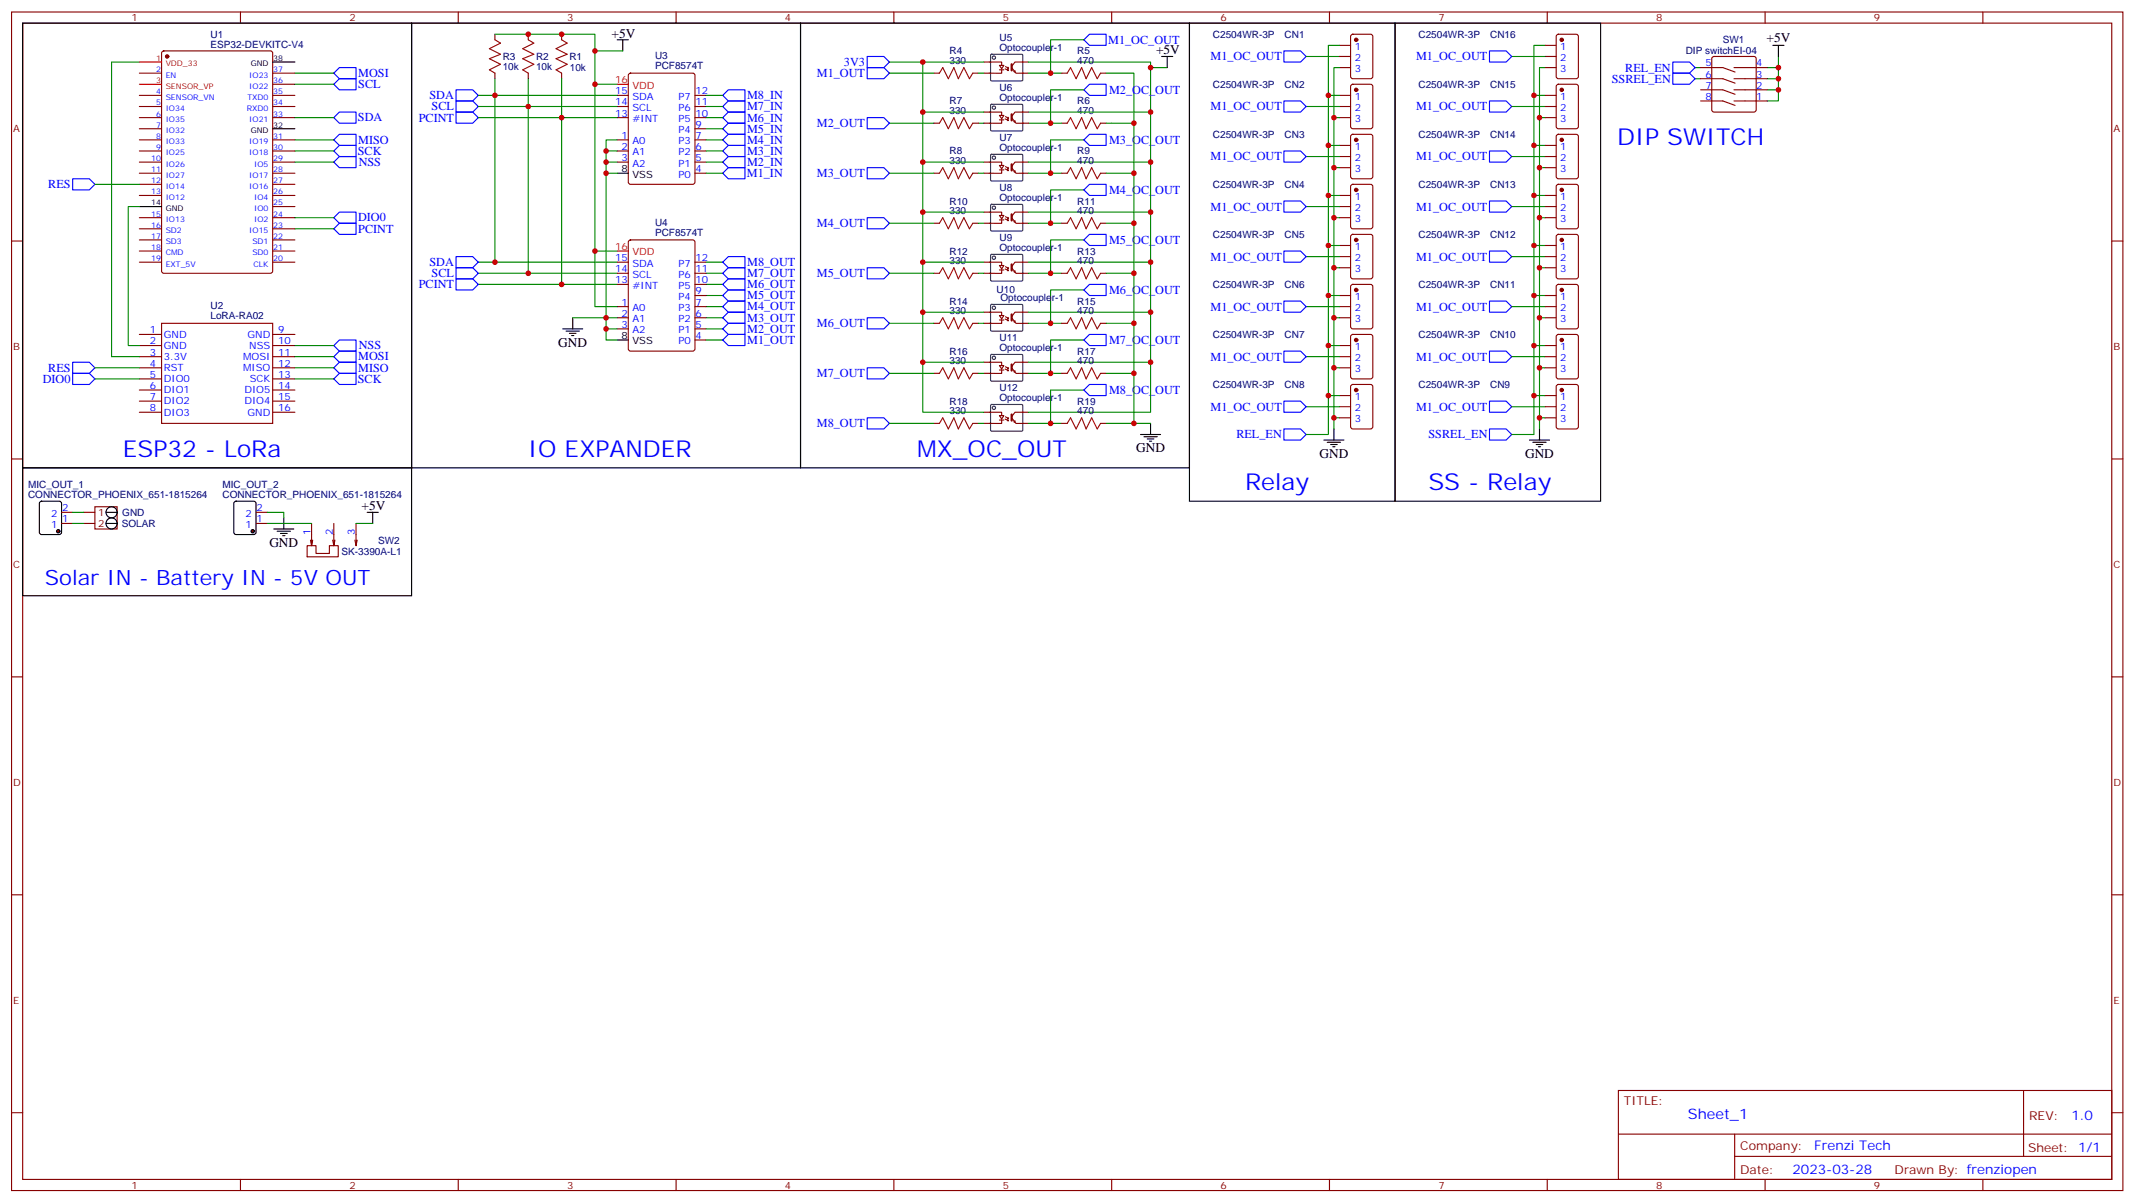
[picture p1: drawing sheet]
<svg xmlns="http://www.w3.org/2000/svg" width="677mm" height="381mm" viewBox="0 0 677 381" stroke-linecap="round" stroke-linejoin="round" font-family="sans-serif">
<g fill="none" stroke="#870000" stroke-width=".35">
<path d="M3.7 3.8h670.2v374h-670.2zM7.2 7.3h663.2v366.9h-663.2zM51.5 16.4l.5-.2h33.9l.6 .4 .1 69.4-.5 .7h-34.1l-.7-.4v-69.4zM76.3 3.8v3.5M145.5 3.8v3.5M157.1 10.9v1.7M167.7 10.9v1.7M178.3 10.9v1.7M214.6 3.8v3.5M283.8 3.8v3.5M352.9 3.8v3.5M422.1 3.8v3.5"/>
<path d="M425.2 14.4h3.6M425.2 17.9h3.6M429 11.1l.5-.2h5.6l.7 .4v13l-.4 .6-5.9 .1-.7-.5v-12.9zM490.5 14.4h3.5M490.5 17.9h3.5M491.2 3.8v3.5M494.3 11.1l.4-.2h5.7l.6 .4 .1 13-.5 .6-5.9 .1-.6-.5-.1-12.9zM543.7 18.1l.4-.2h12.7l.5 .2 .2 .5v16.3l-.2 .5-.5 .2h-12.7l-.5-.3-.2-.4v-16.3zM560.4 3.8v3.5M629.5 3.8v3.5M44.2 23.2h7.1M44.2 30.3h7.1"/>
<path d="M44.2 33.8h7.1M44.2 37.3h7.1M86.6 23.2h7M86.6 30.3h7M86.6 33.8h7M86.6 37.3h7M86.6 26.7h7M157.1 23.2v1.8M167.7 23.2v1.8M178.3 23.2v1.8M195.9 30.3h3.6M195.9 33.8h3.6"/>
<path d="M195.9 37.3h3.6M199.7 23.4l.5-.2h19.7l.7 .4v34.2l-.4 .6-20 .1-.7-.5v-34.1zM220.6 30.3h3.6M220.6 33.8h3.6M220.6 37.3h3.6M296.5 23.2h1.7M296.5 39.1h1.7M308.8 23.2h1.8M308.8 39.1h1.8M337 23.2h1.8M337 39.1h1.8M349.4 23.2h1.8"/>
<path d="M349.4 39.1h1.8M425.2 30.3h3.6M425.2 33.8h3.6M425.2 37.3h3.6M425.2 21.4h3.6M429 26.9l.5-.2h5.6l.7 .5v12.9l-.4 .7-5.9 .1-.7-.5v-13zM490.5 30.3h3.5M490.5 33.8h3.5M490.5 37.3h3.5M490.5 21.4h3.5M494.3 26.9l.4-.2h5.7l.6 .5 .1 12.9-.5 .7-5.9 .1-.6-.5-.1-13zM539.9 21.4h7l3.9 1.5"/>
<path d="M539.9 25h7l3.9 1.4M539.9 28.5h7l3.9 1.4M539.9 32h7l3.9 1.4M550.5 21.4h10.6M550.5 25h10.6M550.5 28.5h10.6M550.5 32h10.6M44.2 40.9h7.1M44.2 44.4h7.1M44.2 47.9h7.1M44.2 51.4h7.1M44.2 55h7.1"/>
<path d="M44.2 58.5h7.1M86.6 44.4h7M86.6 47.9h7M86.6 51.4h7M86.6 55h7M86.6 58.5h7M195.9 44.4h3.6M195.9 47.9h3.6M195.9 51.4h3.6M220.6 40.9h3.6M220.6 44.4h3.6M220.6 47.9h3.6"/>
<path d="M220.6 51.4h3.6M220.6 55h3.6M296.5 55h1.7M308.8 55h1.8M337 55h1.8M349.4 55h1.8M425.2 46.1h3.6M425.2 49.7h3.6M425.2 53.2h3.6M429 42.8l.5-.2h5.6l.7 .4v13l-.4 .7h-5.9l-.7-.4v-13zM429 58.7l.5-.2h5.6l.7 .4v13l-.4 .6-5.9 .1-.7-.5v-12.9zM490.5 46.1h3.5"/>
<path d="M490.5 49.7h3.5M490.5 53.2h3.5M494.3 58.7l.4-.2h5.7l.6 .4 .1 13-.5 .6-5.9 .1-.6-.5-.1-12.9zM494.3 42.8l.4-.2h5.7l.6 .4 .1 13-.5 .7h-5.9l-.6-.4-.1-13zM3.7 76.5h3.5M44.2 62h7.1M44.2 69.1h7.1M44.2 72.6h7.1M44.2 76.1h7.1M44.2 79.7h7.1M86.6 62h7M86.6 69.1h7"/>
<path d="M86.6 72.6h7M86.6 76.1h7M86.6 79.7h7M86.6 65.5h7M199.7 76.3l.5-.2h19.7l.7 .5v34.1l-.4 .7h-20l-.7-.5v-34.1zM296.5 70.8h1.7M308.8 70.8h1.8M337 70.8h1.8M349.4 70.8h1.8M425.2 62h3.6M425.2 69.1h3.6M425.2 65.5h3.6"/>
<path d="M425.2 77.9h3.6M429 74.6l.5-.2h5.6l.7 .4v13l-.4 .6-5.9 .1-.7-.5v-12.9zM490.5 62h3.5M490.5 69.1h3.5M490.5 65.5h3.5M490.5 77.9h3.5M494.3 74.6l.4-.2h5.7l.6 .4 .1 13-.5 .6-5.9 .1-.6-.5-.1-12.9zM670.4 76.5h3.5M44.2 83.2h7.1M86.6 83.2h7M195.9 83.2h3.6M195.9 97.3h3.6"/>
<path d="M195.9 90.2h3.6M195.9 86.7h3.6M220.6 83.2h3.6M220.6 97.3h3.6M220.6 93.8h3.6M220.6 90.2h3.6M220.6 86.7h3.6M296.5 86.7h1.7M308.8 86.7h1.8M337 86.7h1.8M349.4 86.7h1.8M425.2 97.3h3.6"/>
<path d="M425.2 93.8h3.6M425.2 81.4h3.6M425.2 84.9h3.6M429 90.4l.5-.2h5.6l.7 .5v12.9l-.4 .7-5.9 .1-.7-.5v-13zM490.5 97.3h3.5M490.5 93.8h3.5M490.5 81.4h3.5M490.5 84.9h3.5M494.3 90.4l.4-.2h5.7l.6 .5 .1 12.9-.5 .7-5.9 .1-.6-.5-.1-13zM44.2 106.1h7.1M44.2 109.6h7.1M44.2 113.2h7.1"/>
<path d="M44.2 116.7h7.1M51.3 102.6h35.3v31.7h-35.3zM86.6 106.1h7M86.6 109.6h7M86.6 113.2h7M86.6 116.7h7M195.9 100.8h3.6M195.9 104.4h3.6M220.6 100.8h3.6M220.6 104.4h3.6M220.6 107.9h3.6M296.5 102.6h1.7"/>
<path d="M296.5 118.5h1.7M308.8 102.6h1.8M308.8 118.5h1.8M337 102.6h1.8M337 118.5h1.8M349.4 102.6h1.8M349.4 118.5h1.8M425.2 109.6h3.6M425.2 113.2h3.6M425.2 116.7h3.6M425.2 100.8h3.6M429 106.3l.5-.2h5.6l.7 .4v13l-.4 .7h-5.9l-.7-.4v-13z"/>
<path d="M490.5 109.6h3.5M490.5 113.2h3.5M490.5 116.7h3.5M490.5 100.8h3.5M494.3 106.3l.4-.2h5.7l.6 .4 .1 13-.5 .7h-5.9l-.6-.4-.1-13zM44.2 120.2h7.1M44.2 123.8h7.1M44.2 127.3h7.1M44.2 130.8h7.1M86.6 120.2h7M86.6 123.8h7M86.6 127.3h7"/>
<path d="M86.6 130.8h7M296.5 134.3h1.7M308.8 134.3h1.8M337 134.3h1.8M349.4 134.3h1.8M425.2 125.5h3.6M425.2 129h3.6M425.2 132.6h3.6M429 122.2l.5-.2h5.6l.7 .4v13l-.4 .6-5.9 .1-.7-.5v-12.9zM490.5 125.5h3.5M490.5 129h3.5M490.5 132.6h3.5"/>
<path d="M494.3 122.2l.4-.2h5.7l.6 .4 .1 13-.5 .6-5.9 .1-.6-.5-.1-12.9zM3.7 145.6h3.5M670.4 145.6h3.5M3.7 214.8h3.5M670.4 214.8h3.5M3.7 283.9h3.5M670.4 283.9h3.5M3.7 353.1h3.5M513.8 346h156.6v28.2h-156.6zM513.8 359.9h156.5M550.7 359.9v14.1M642.4 346v20.9"/>
<path d="M670.4 353.1h3.5M76.3 374.2v3.6M145.5 374.2v3.6M214.6 374.2v3.6M283.8 374.2v3.6M352.9 374.2v3.6M422.1 374.2v3.6M491.2 374.2v3.6M550.7 366.9h119.6M560.4 374.2v3.6M629.5 374.2v3.6"/>
</g>
<g fill="#870000" stroke="#870000" stroke-width=".35">
<circle cx="53.1" cy="17.9" r=".53"/>
<circle cx="430.5" cy="12.6" r=".53"/>
<circle cx="430.5" cy="28.5" r=".53"/>
<circle cx="430.5" cy="44.4" r=".53"/>
<circle cx="430.5" cy="60.3" r=".53"/>
<circle cx="430.5" cy="76.1" r=".53"/>
<circle cx="430.5" cy="92" r=".53"/>
<circle cx="430.5" cy="107.9" r=".53"/>
<circle cx="430.5" cy="123.8" r=".53"/>
<circle cx="495.8" cy="123.8" r=".53"/>
<circle cx="495.8" cy="107.9" r=".53"/>
<circle cx="495.8" cy="92" r=".53"/>
<circle cx="495.8" cy="76.1" r=".53"/>
<circle cx="495.8" cy="60.3" r=".53"/>
<circle cx="495.8" cy="44.4" r=".53"/>
<circle cx="495.8" cy="28.5" r=".53"/>
<circle cx="495.8" cy="12.6" r=".53"/>
</g>
<path d="M44.2 19.7h7.1M44.2 26.7h7.1M195.9 26.7h3.6M195.9 79.7h3.6" fill="none" stroke="#f00" stroke-width=".35"/>
<g fill="none" stroke="#000" stroke-width=".35">
<path d="M7.2 7.3h123.5v141.1h-123.5zM86.6 19.7h7M130.7 7.3h123.4v141.1h-123.4zM195.9 12.6h3.6M197.7 12.6v3.6M254.1 7.3h123.5v141.1h-123.5zM368.8 17.9h3.5M370.6 17.9v3.5M377.6 7.3h65.3v151.7h-65.3zM442.9 7.3h65.2v151.7h-65.2zM562.8 14.4h3.5M564.6 14.4v3.5"/>
<path d="M86.6 40.9h7M195.9 55h3.6M44.2 65.5h7.1M178.6 104.4h6.4M179.7 105.1h4.2M180.8 105.8h2.1M181.5 106.5h.7M181.8 100.8v3.6M195.9 107.9h3.6M362.1 137.9h6.3M363.1 138.6h4.3M364.2 139.3h2.1"/>
<path d="M364.9 140h.7M365.3 134.3v3.6M420.3 139.6h6.3M423.5 136.1v3.5M485.6 139.6h6.3M488.7 136.1v3.5M12.7 159.2l.5-.2h5.6l.7 .5v9.4l-.4 .7h-5.9l-.7-.4v-9.5zM421.4 140.3h4.2M422.4 141h2.1M423.1 141.7h.7M486.6 140.3h4.3M487.7 141h2.1"/>
<path d="M488.4 141.7h.7"/>
</g>
<g fill="none" stroke="#008700" stroke-width=".35">
<path d="M44.2 19.7h-8.8v93.5h8.8M157.1 10.9h31.8v15.8h7M188.9 16.2h8.8M282.4 19.7h29.9M292.9 19.7v15.9h19.4M326.5 19.7h38.8v1.7h5.3M344.1 12.6h-10.6v10.6M414.7 17.9h10.5M425.2 14.4h-3.5v15.9M479.9 17.9h10.6M490.5 14.4h-3.5v15.9M564.6 17.9v3.5"/>
<path d="M93.6 23.2h12.4M93.6 37.3h12.4M93.6 26.7h12.4M151.8 37.3h44.1M151.8 33.8h44.1M151.8 30.3h44.1M157.1 25v58.2M167.7 25v61.7M178.3 25v65.2M188.9 26.7v53h7M224.2 37.3h5.2M224.2 33.8h5.2"/>
<path d="M224.2 30.3h5.2M282.4 23.2h14.1M282.4 39.1h14.1M292.9 35.6v15.8h19.4M310.6 23.2h1.7M310.6 39.1h1.7M326.5 23.2h10.5M326.5 39.1h10.5M344.1 28.5h-10.6v10.6M351.2 23.2h8.8v15.9h-8.8M360 39.1v15.9h-8.8M365.3 21.4v14.2h-38.8"/>
<path d="M365.3 35.6v15.8h-38.8M414.7 33.8h10.5M423.5 37.3v15.9h1.7M425.2 21.4h-1.7v15.9h1.7M425.2 30.3h-3.5v15.8M479.9 33.8h10.6M488.7 37.3v15.9h1.8M490.5 30.3h-3.5v15.8M490.5 21.4h-1.8v15.9h1.8M538.1 25h1.8M538.1 21.4h1.8M561.1 21.4h3.5v3.6"/>
<path d="M561.1 25h3.5v3.5M561.1 28.5h3.5v3.5h-3.5M30.1 58.5h14.1M93.6 51.4h12.4M93.6 47.9h12.4M93.6 44.4h12.4M192.4 51.4v3.6h3.5M192.4 47.9h3.5M192.4 55v45.8h-10.6M195.9 44.4h-3.5v7h3.5M224.2 51.4h5.2M224.2 47.9h5.2"/>
<path d="M224.2 44.4h5.2M224.2 55h5.2M224.2 40.9h5.2M282.4 55h14.1M292.9 51.4v15.9h19.4M310.6 55h1.7M326.5 55h10.5M344.1 44.4h-10.6v10.6M360 55v15.8h-8.8M365.3 51.4v15.9h-38.8M414.7 49.7h10.5M423.5 53.2v15.9h1.7"/>
<path d="M425.2 46.1h-3.5v15.9M479.9 49.7h10.6M488.7 53.2v15.9h1.8M490.5 46.1h-3.5v15.9M44.2 65.5h-3.5v44.1h3.5M93.6 69.1h12.4M93.6 72.6h12.4M188.9 79.7v17.6h7M282.4 70.8h14.1M292.9 67.3v15.9h19.4M310.6 70.8h1.7M326.5 70.8h10.5"/>
<path d="M344.1 60.3h-10.6v10.5M344.1 76.1h-10.6v10.6M360 70.8v15.9h-8.8M365.3 67.3v15.9h-38.8M414.7 65.5h10.5M423.5 69.1v15.8h1.7M425.2 77.9h-3.5v15.9M425.2 62h-3.5v15.9M479.9 65.5h10.6M488.7 69.1v15.8h1.8M490.5 62h-3.5v15.9M490.5 77.9h-3.5v15.9"/>
<path d="M151.8 90.2h44.1M151.8 86.7h44.1M151.8 83.2h44.1M224.2 90.2h5.2M224.2 86.7h5.2M224.2 83.2h5.2M224.2 93.8h5.2M224.2 97.3h5.2M282.4 86.7h14.1M292.9 83.2v15.9h19.4M292.9 99.1v15.8h19.4M310.6 86.7h1.7"/>
<path d="M326.5 86.7h10.5M344.1 92h-10.6v10.6M360 86.7v15.9h-8.8M365.3 83.2v15.9h-38.8M365.3 99.1v15.8h-38.8M414.7 97.3h10.5M414.7 81.4h10.5M423.5 84.9v15.9h1.7M425.2 93.8h-3.5v15.8M479.9 97.3h10.6M479.9 81.4h10.6M488.7 84.9v15.9h1.8"/>
<path d="M490.5 93.8h-3.5v15.8M30.1 116.7h14.1M93.6 116.7h12.4M93.6 109.6h12.4M93.6 113.2h12.4M192.4 104.4h3.5M195.9 100.8h-3.5v7.1h3.5M224.2 100.8h5.2M224.2 104.4h5.2M224.2 107.9h5.2M282.4 102.6h14.1M282.4 118.5h14.1"/>
<path d="M292.9 114.9v15.9h19.4M310.6 102.6h1.7M310.6 118.5h1.7M326.5 118.5h10.5M326.5 102.6h10.5M344.1 107.9h-10.6v10.6M360 102.6v15.9h-8.8M360 118.5v15.8h-8.8M365.3 114.9v15.9h-38.8M414.7 113.2h10.5M423.5 100.8v15.9h1.7M423.5 116.7v15.9"/>
<path d="M425.2 109.6h-3.5v15.9h3.5M479.9 113.2h10.6M488.7 100.8v15.9h1.8M488.7 116.7v15.9M490.5 109.6h-3.5v15.9h3.5M30.1 120.2h14.1M93.6 120.2h12.4M282.4 134.3h14.1M310.6 134.3h1.7M326.5 134.3h10.5M344.1 123.8h-10.6v10.5M360 134.3h5.3"/>
<path d="M414.7 129h10.5M421.7 125.5v12.4h-7M425.2 132.6h-1.7v3.5M479.9 129h10.6M487 125.5v12.4h-7.1M490.5 132.6h-1.8v3.5"/>
</g>
<g fill="none" stroke="#00f" stroke-width=".35">
<path d="M275.3 17.9h5.3l1.8 1.8-1.8 1.7h-5.3zM344.1 12.6l1.8-1.7h5.3v3.5h-5.3zM407.6 16.2h5.3l1.8 1.7-1.8 1.8h-5.3zM472.9 16.2h5.3l1.7 1.7-1.7 1.8h-5.3zM531.1 19.7h5.3l1.7 1.7-1.7 1.8h-5.3zM106 26.7l1.7-1.7h5.3v3.5h-5.3zM106 37.3l1.7-1.7h5.3v3.5h-5.3zM107.7 21.4h5.3v3.6h-5.3l-1.7-1.8zM144.8 28.5h5.3l1.7 1.8-1.7 1.7h-5.3zM144.8 32h5.3l1.7 1.8-1.7 1.8h-5.3zM144.8 35.6h5.3l1.7 1.7-1.7 1.8h-5.3zM229.4 37.3l1.8-1.7h5.3v3.5h-5.3z"/>
<path d="M229.4 33.8l1.8-1.8h5.3v3.6h-5.3zM229.4 30.3l1.8-1.8h5.3v3.5h-5.3zM231.2 39.1h5.3v3.5h-5.3l-1.8-1.7zM275.3 21.4h5.3l1.8 1.8-1.8 1.8h-5.3zM275.3 37.3h5.3l1.8 1.8-1.8 1.8h-5.3zM345.9 26.7h5.3v3.6h-5.3l-1.8-1.8zM407.6 32h5.3l1.8 1.8-1.8 1.8h-5.3zM472.9 32h5.3l1.7 1.8-1.7 1.8h-5.3zM531.1 23.2h5.3l1.7 1.8-1.7 1.7h-5.3zM23.1 56.7h5.3l1.7 1.8-1.7 1.8h-5.3zM107.7 49.7h5.3v3.5h-5.3l-1.7-1.8zM107.7 46.1h5.3v3.6h-5.3l-1.7-1.8z"/>
<path d="M107.7 42.6h5.3v3.5h-5.3l-1.7-1.7zM229.4 51.4l1.8-1.7h5.3v3.5h-5.3zM229.4 44.4l1.8-1.8h5.3v3.5h-5.3zM231.2 53.2h5.3v3.5h-5.3l-1.8-1.7zM231.2 46.1h5.3v3.6h-5.3l-1.8-1.8zM275.3 53.2h5.3l1.8 1.8-1.8 1.7h-5.3zM345.9 42.6h5.3v3.5h-5.3l-1.8-1.7zM345.9 58.5h5.3v3.5h-5.3l-1.8-1.7zM407.6 47.9h5.3l1.8 1.8-1.8 1.7h-5.3zM472.9 47.9h5.3l1.7 1.8-1.7 1.7h-5.3zM106 69.1l1.7-1.8h5.3v3.5h-5.3zM106 72.6l1.7-1.8h5.3v3.6h-5.3z"/>
<path d="M275.3 69.1h5.3l1.8 1.7-1.8 1.8h-5.3zM345.9 74.4h5.3v3.5h-5.3l-1.8-1.8zM407.6 63.8h5.3l1.8 1.7-1.8 1.8h-5.3zM407.6 79.7h5.3l1.8 1.7-1.8 1.8h-5.3zM472.9 79.7h5.3l1.7 1.7-1.7 1.8h-5.3zM472.9 63.8h5.3l1.7 1.7-1.7 1.8h-5.3zM144.8 88.5h5.3l1.7 1.7-1.7 1.8h-5.3zM144.8 84.9h5.3l1.7 1.8-1.7 1.8h-5.3zM144.8 81.4h5.3l1.7 1.8-1.7 1.7h-5.3zM229.4 83.2l1.8-1.8h5.3v3.5h-5.3zM229.4 90.2l1.8-1.7h5.3v3.5h-5.3zM229.4 93.8l1.8-1.8h5.3v3.5h-5.3z"/>
<path d="M229.4 97.3l1.8-1.8h5.3v3.6h-5.3zM231.2 84.9h5.3v3.6h-5.3l-1.8-1.8zM275.3 84.9h5.3l1.8 1.8-1.8 1.8h-5.3zM345.9 90.2h5.3v3.6h-5.3l-1.8-1.8zM407.6 95.5h5.3l1.8 1.8-1.8 1.8h-5.3zM472.9 95.5h5.3l1.7 1.8-1.7 1.8h-5.3zM23.1 118.5h5.3l1.7 1.7-1.7 1.8h-5.3zM23.1 114.9h5.3l1.7 1.8-1.7 1.8h-5.3zM106 109.6l1.7-1.7h5.3v3.5h-5.3zM106 113.2l1.7-1.8h5.3v3.5h-5.3zM106 116.7l1.7-1.8h5.3v3.6h-5.3zM229.4 100.8l1.8-1.7h5.3v3.5h-5.3z"/>
<path d="M229.4 104.4l1.8-1.8h5.3v3.5h-5.3zM229.4 107.9l1.8-1.8h5.3v3.5h-5.3zM275.3 100.8h5.3l1.8 1.8-1.8 1.8h-5.3zM275.3 116.7h5.3l1.8 1.8-1.8 1.7h-5.3zM345.9 106.1h5.3v3.5h-5.3l-1.8-1.7zM407.6 111.4h5.3l1.8 1.8-1.8 1.7h-5.3zM472.9 111.4h5.3l1.7 1.8-1.7 1.7h-5.3zM106 120.2l1.7-1.7h5.3v3.5h-5.3zM275.3 132.6h5.3l1.8 1.7-1.8 1.8h-5.3zM345.9 122h5.3v3.5h-5.3l-1.8-1.7zM407.6 136.1h5.3l1.8 1.8-1.8 1.7h-5.3zM407.6 127.3h5.3l1.8 1.7-1.8 1.8h-5.3z"/>
<path d="M472.9 136.1h5.3l1.7 1.8-1.7 1.7h-5.3zM472.9 127.3h5.3l1.7 1.7-1.7 1.8h-5.3z"/>
</g>
<g fill="none" stroke="#a10000" stroke-width=".35">
<path d="M157.1 12.6l1.8 1.1-3.5 1.8 3.5 1.7-3.5 1.4 3.5 1.8-3.5 1.8 1.7 1M167.7 12.6l1.8 1.1-3.6 1.8 3.6 1.7-3.6 1.4 3.6 1.8-3.6 1.8 1.8 1M178.3 12.6l1.8 1.1-3.6 1.8 3.6 1.7-3.6 1.4 3.6 1.8-3.6 1.8 1.8 1M298.2 23.2l1.1-1.8 1.8 3.6 1.7-3.6 1.4 3.6 1.8-3.6 1.8 3.6 1-1.8M298.2 39.1l1.1-1.8 1.8 3.6 1.7-3.6 1.4 3.6 1.8-3.6 1.8 3.6 1-1.8M338.8 23.2l1.1-1.8 1.7 3.6 1.8-3.6 1.4 3.6 1.8-3.6 1.7 3.6 1.1-1.8M338.8 39.1l1.1-1.8 1.7 3.6 1.8-3.6 1.4 3.6 1.8-3.6 1.7 3.6 1.1-1.8M298.2 55l1.1-1.8 1.8 3.5 1.7-3.5 1.4 3.5 1.8-3.5 1.8 3.5 1-1.7M338.8 55l1.1-1.8 1.7 3.5 1.8-3.5 1.4 3.5 1.8-3.5 1.7 3.5 1.1-1.7M298.2 70.8l1.1-1.7 1.8 3.5 1.7-3.5 1.4 3.5 1.8-3.5 1.8 3.5 1-1.8M338.8 70.8l1.1-1.7 1.7 3.5 1.8-3.5 1.4 3.5 1.8-3.5 1.7 3.5 1.1-1.8M298.2 86.7l1.1-1.8 1.8 3.6 1.7-3.6 1.4 3.6 1.8-3.6 1.8 3.6 1-1.8"/>
<path d="M338.8 86.7l1.1-1.8 1.7 3.6 1.8-3.6 1.4 3.6 1.8-3.6 1.7 3.6 1.1-1.8M298.2 102.6l1.1-1.8 1.8 3.6 1.7-3.6 1.4 3.6 1.8-3.6 1.8 3.6 1-1.8M298.2 118.5l1.1-1.8 1.8 3.5 1.7-3.5 1.4 3.5 1.8-3.5 1.8 3.5 1-1.7M338.8 102.6l1.1-1.8 1.7 3.6 1.8-3.6 1.4 3.6 1.8-3.6 1.7 3.6 1.1-1.8M338.8 118.5l1.1-1.8 1.7 3.5 1.8-3.5 1.4 3.5 1.8-3.5 1.7 3.5 1.1-1.7M298.2 134.3l1.1-1.7 1.8 3.5 1.7-3.5 1.4 3.5 1.8-3.5 1.8 3.5 1-1.8M338.8 134.3l1.1-1.7 1.7 3.5 1.8-3.5 1.4 3.5 1.8-3.5 1.7 3.5 1.1-1.8"/>
</g>
<g fill="none" stroke="#333" stroke-width=".35">
<path d="M314.5 17.4l.3-.2 9.7 .1 .2 .3-.1 7.9-.3 .2-9.7-.1-.1-.3zM314.5 33.3l.3-.2h9.7l.2 .3-.1 8-.3 .2-9.7-.1-.1-.3zM314.5 49.1l.3-.1h9.7l.2 .3-.1 8-.3 .1h-9.7l-.1-.3zM314.5 65l.3-.2 9.7 .1 .2 .3-.1 7.9-.3 .2h-9.7l-.1-.3zM314.5 80.9l.3-.2 9.7 .1 .2 .3-.1 7.9-.3 .2-9.7-.1-.1-.3zM314.5 96.8l.3-.2h9.7l.2 .3-.1 8-.3 .2-9.7-.1-.1-.3zM314.5 112.6l.3-.1h9.7l.2 .3-.1 8-.3 .1h-9.7l-.1-.3zM314.5 128.5l.3-.2 9.7 .1 .2 .3-.1 7.9-.3 .2h-9.7l-.1-.3z"/>
<circle cx="315.5" cy="18.3" r=".53"/>
<circle cx="315.5" cy="34.1" r=".53"/>
<circle cx="315.5" cy="50" r=".53"/>
<circle cx="315.5" cy="65.9" r=".53"/>
<circle cx="315.5" cy="97.6" r=".53"/>
<circle cx="315.5" cy="81.8" r=".53"/>
<circle cx="315.5" cy="113.5" r=".53"/>
<circle cx="315.5" cy="129.4" r=".53"/>
</g>
<g fill="none" stroke="#850000" stroke-width=".35">
<path d="M312.3 19.7h5.7v1M326.5 19.7h-4.3l-1 1.4M312.3 35.6h5.7v1M317.3 22.2h1.4M317.3 20.7h1.4l-.7 1.1zM317.3 38h1.4M317.3 36.6h1.4l-.7 1.1zM318 22.2v1h-5.7M318 38v1.1h-5.7M319.1 21.8l1.1 .6-.2-.4M319.1 37.7l1.1 .5-.2-.3M319.2 21.1l1 .6"/>
<path d="M319.2 37l1 .5M319.8 22.4h.4M319.8 21.7h.4M319.8 38.2h.4M319.8 37.5h.4M320 21.3l.2 .4M320 37.2l.2 .3M321.3 21.6l1.2 1.6h2.3M321.3 37.5l1.2 1.6h2.3M322.2 22.4v.5l-.4-.2M322.2 38.2v.5l-.4-.1M324.7 23.2h1.8"/>
<path d="M324.7 39.1h1.8M326.5 35.6h-4.3l-1 1.4M312.3 51.4h5.7v1.1M317.3 53.9h1.4M317.3 52.5h1.4l-.7 1.1zM318 53.9v1.1h-5.7M319.1 53.6l1.1 .5-.2-.3M319.2 52.9l1 .5M319.8 54.1h.4M319.8 53.4h.4M320 53.1l.2 .3M321.3 53.4l1.2 1.6h2.3"/>
<path d="M322.2 54.1v.5l-.4-.1M324.7 55h1.8M326.5 51.4h-4.3l-1 1.4M312.3 67.3h5.7v1.1M317.3 69.8h1.4M317.3 68.4h1.4l-.7 1zM318 69.8v1.1l-5.7-.1M319.1 69.5l1.1 .5-.2-.4M319.2 68.7l1 .6M319.8 70h.4M319.8 69.3h.4M320 68.9l.2 .4"/>
<path d="M321.3 69.3l1.2 1.6h2.3M322.2 70v.5l-.4-.2M324.7 70.8h1.8M326.5 67.3h-4.3l-1 1.4M312.3 83.2h5.7v1M312.3 99.1h5.7v1M317.3 85.7h1.4M317.3 84.2h1.4l-.7 1.1zM318 85.7v1h-5.7M319.1 85.3l1.1 .6-.2-.4M319.2 84.6l1 .6M319.8 85.9h.4"/>
<path d="M319.8 85.2h.4M320 84.8l.2 .4M321.3 85.1l1.2 1.6h2.3M322.2 85.9v.5l-.4-.2M324.7 86.7h1.8M326.5 83.2h-4.3l-1 1.4M326.5 99.1h-4.3l-1 1.4M312.3 114.9h5.7v1.1M317.3 101.5h1.4M317.3 100.1h1.4l-.7 1.1zM317.3 117.4h1.4M317.3 116h1.4l-.7 1.1z"/>
<path d="M318 101.5v1.1h-5.7M318 117.4v1.1h-5.7M319.1 101.2l1.1 .5-.2-.3M319.1 117.1l1.1 .5-.2-.3M319.2 100.5l1 .5M319.2 116.4l1 .5M319.8 101.7h.4M319.8 101h.4M319.8 117.6h.4M319.8 116.9h.4M320 100.7l.2 .3M320 116.6l.2 .3"/>
<path d="M321.3 101l1.2 1.6h2.3M321.3 116.9l1.2 1.6h2.3M322.2 101.7v.5l-.4-.1M322.2 117.6v.5l-.4-.1M324.7 102.6h1.8M324.7 118.5h1.8M326.5 114.9h-4.3l-1 1.4M312.3 130.8h5.7v1.1M317.3 133.3h1.4M317.3 131.9h1.4l-.7 1zM318 133.3v1.1l-5.7-.1M319.1 133l1.1 .5-.2-.4"/>
<path d="M319.2 132.2l1 .6M319.8 133.5h.4M319.8 132.8h.4M320 132.4l.2 .4M321.3 132.8l1.2 1.6h2.3M322.2 133.5v.5l-.4-.2M324.7 134.3h1.8M326.5 130.8h-4.3l-1 1.4"/>
</g>
<path d="M321.2 20.4v1.9M321.2 36.3v1.9M321.2 52.1v2M321.2 68v2M321.2 83.9v1.9M321.2 99.8v1.9M321.2 115.6v2M321.2 131.5v2" fill="none" stroke="#850000" stroke-width=".71"/>
<circle cx="18.5" cy="168.6" r=".53" fill="#870000" stroke="#000" stroke-width=".35"/>
<path d="M19.5 166.1h3.6M19.5 162.6h3.6" fill="none" stroke="#870000" stroke-width=".35"/>
<path d="M30.1 160.8h7.1v7.1h-7.1z" fill="#fff" stroke="#800000" stroke-width=".35"/>
<path d="M26.6 162.6h3.5M26.6 166.1h3.5" fill="none" stroke="#800000" stroke-width=".35"/>
<g fill="none" stroke="#000" stroke-width=".35">
<path d="M74.5 159.2l.4-.2h5.7l.6 .5 .1 9.4-.5 .7h-5.9l-.6-.4-.1-9.5zM33.7 162.6h3.5M33.7 166.1h3.5"/>
<circle cx="35.4" cy="166.1" r="1.76"/>
<circle cx="35.4" cy="162.6" r="1.76"/>
</g>
<path d="M23.1 162.6h3.5M23.1 166.1h3.5" fill="none" stroke="#008700" stroke-width=".35"/>
<circle cx="80.2" cy="168.6" r=".53" fill="#870000" stroke="#000" stroke-width=".35"/>
<path d="M81.3 166.1h3.5M81.3 162.6h3.5M97.5 173.1h2.8v2.5h4.3v-2.5h2.8v3.6h-9.9zM98.6 171.4l.3 1.7M98.9 166.1v7l.4-1.7M105.6 171.4l.4 1.7M106 166.1v7l.3-1.7M112.7 171.4l.3 1.7M113 166.1v7l.4-1.7" fill="none" stroke="#870000" stroke-width=".35"/>
<path d="M7.2 148.4h123.5v40.6h-123.5zM86.9 167.9h6.4M88 168.6h4.2M89 169.3h2.2M89.7 170h.8M90.1 164.3v3.6M116.6 162.6h3.5M118.3 162.6v3.5" fill="none" stroke="#000" stroke-width=".35"/>
<path d="M84.8 162.6h5.3v1.7M84.8 166.1h14.1M113 166.1h5.3" fill="none" stroke="#008700" stroke-width=".35"/>
<g fill="#c00">
<circle cx="167.7" cy="10.9" r=".88"/>
<circle cx="178.3" cy="10.9" r=".88"/>
<circle cx="157.1" cy="30.3" r=".88"/>
<circle cx="167.7" cy="33.8" r=".88"/>
<circle cx="178.3" cy="37.3" r=".88"/>
<circle cx="192.4" cy="47.9" r=".88"/>
<circle cx="192.4" cy="51.4" r=".88"/>
<circle cx="192.4" cy="104.4" r=".88"/>
<circle cx="192.4" cy="100.8" r=".88"/>
<circle cx="333.5" cy="23.2" r=".88"/>
<circle cx="333.5" cy="39.1" r=".88"/>
<circle cx="333.5" cy="55" r=".88"/>
<circle cx="333.5" cy="70.8" r=".88"/>
<circle cx="333.5" cy="86.7" r=".88"/>
<circle cx="333.5" cy="118.5" r=".88"/>
<circle cx="333.5" cy="134.3" r=".88"/>
<circle cx="365.3" cy="21.4" r=".88"/>
<circle cx="365.3" cy="35.6" r=".88"/>
<circle cx="365.3" cy="51.4" r=".88"/>
<circle cx="365.3" cy="67.3" r=".88"/>
<circle cx="365.3" cy="83.2" r=".88"/>
<circle cx="365.3" cy="99.1" r=".88"/>
<circle cx="365.3" cy="114.9" r=".88"/>
<circle cx="360" cy="39.1" r=".88"/>
<circle cx="360" cy="55" r=".88"/>
<circle cx="360" cy="70.8" r=".88"/>
<circle cx="360" cy="86.7" r=".88"/>
<circle cx="360" cy="102.6" r=".88"/>
<circle cx="360" cy="118.5" r=".88"/>
<circle cx="360" cy="134.3" r=".88"/>
<circle cx="292.9" cy="19.7" r=".88"/>
<circle cx="292.9" cy="35.6" r=".88"/>
<circle cx="292.9" cy="51.4" r=".88"/>
<circle cx="292.9" cy="67.3" r=".88"/>
<circle cx="292.9" cy="83.2" r=".88"/>
<circle cx="292.9" cy="114.9" r=".88"/>
<circle cx="157.1" cy="83.2" r=".88"/>
<circle cx="167.7" cy="86.7" r=".88"/>
<circle cx="178.3" cy="90.2" r=".88"/>
<circle cx="188.9" cy="79.7" r=".88"/>
<circle cx="188.9" cy="26.7" r=".88"/>
<circle cx="188.9" cy="16.2" r=".88"/>
<circle cx="292.9" cy="99.1" r=".88"/>
<circle cx="333.5" cy="102.6" r=".88"/>
<circle cx="564.6" cy="21.4" r=".88"/>
<circle cx="564.6" cy="25" r=".88"/>
<circle cx="564.6" cy="28.5" r=".88"/>
<circle cx="192.4" cy="55" r=".88"/>
<circle cx="423.5" cy="37.3" r=".88"/>
<circle cx="423.5" cy="53.2" r=".88"/>
<circle cx="423.5" cy="69.1" r=".88"/>
<circle cx="423.5" cy="84.9" r=".88"/>
<circle cx="423.5" cy="100.8" r=".88"/>
<circle cx="423.5" cy="132.6" r=".88"/>
<circle cx="423.5" cy="116.7" r=".88"/>
<circle cx="421.7" cy="109.6" r=".88"/>
<circle cx="421.7" cy="125.5" r=".88"/>
<circle cx="421.7" cy="93.8" r=".88"/>
<circle cx="421.7" cy="77.9" r=".88"/>
<circle cx="421.7" cy="62" r=".88"/>
<circle cx="421.7" cy="46.1" r=".88"/>
<circle cx="421.7" cy="30.3" r=".88"/>
<circle cx="487" cy="30.3" r=".88"/>
<circle cx="487" cy="46.1" r=".88"/>
<circle cx="487" cy="62" r=".88"/>
<circle cx="487" cy="77.9" r=".88"/>
<circle cx="487" cy="93.8" r=".88"/>
<circle cx="487" cy="109.6" r=".88"/>
<circle cx="488.7" cy="116.7" r=".88"/>
<circle cx="488.7" cy="132.6" r=".88"/>
<circle cx="488.7" cy="100.8" r=".88"/>
<circle cx="488.7" cy="84.9" r=".88"/>
<circle cx="488.7" cy="69.1" r=".88"/>
<circle cx="488.7" cy="53.2" r=".88"/>
<circle cx="488.7" cy="37.3" r=".88"/>
<circle cx="487" cy="125.5" r=".88"/>
</g>
<g font-size="7.4" fill="#00f">
<text x="513.4" y="46.1">DIP SWITCH</text>
<text x="38.9" y="144.9">ESP32 - LoRa</text>
<text x="167.7" y="144.9">IO EXPANDER</text>
<text x="291.2" y="144.9">MX_OC_OUT</text>
<text x="395.3" y="155.5">Relay</text>
<text x="453.5" y="155.5">SS - Relay</text>
</g>
<text font-size="6.7" fill="#00f" x="14.3" y="185.5">Solar IN - Battery IN - 5V OUT</text>
<text font-size="4.6" fill="#00f" x="535.9" y="355">Sheet_1</text>
<g font-size="4.2">
<text x="194.2" y="11.9">+5V</text>
<text x="367" y="17.2">+5V</text>
<text x="560.8" y="13.3">+5V</text>
<text x="177.2" y="110">GND</text>
<text x="360.7" y="143.5">GND</text>
<text x="418.9" y="145.3">GND</text>
<text x="484.2" y="145.3">GND</text>
<text x="114.8" y="161.9">+5V</text>
<text x="85.5" y="173.5">GND</text>
</g>
<g font-size="4.2" fill="#00f">
<text x="657.6" y="355.3">1.0</text>
<text x="576" y="364.8">Frenzi Tech</text>
<text x="569" y="372.6">2023-03-28</text>
</g>
<g font-size="3.9" fill="#00f">
<text x="351.8" y="14">M1_OC_OUT</text>
<text x="267.9" y="20.9">3V3</text>
<text x="384.3" y="19.2">M1_OC_OUT</text>
<text x="449.6" y="19.2">M1_OC_OUT</text>
<text x="516" y="22.7">REL_EN</text>
<text x="113.7" y="24.4">MOSI</text>
<text x="113.7" y="27.9">SCL</text>
<text x="259.3" y="24.4">M1_OUT</text>
<text x="352.1" y="29.8">M2_OC_OUT</text>
<text x="511.7" y="26.2">SSREL_EN</text>
<text x="136.4" y="31.5">SDA</text>
<text x="137" y="35">SCL</text>
<text x="237.2" y="35">M7_IN</text>
<text x="237.2" y="31.5">M8_IN</text>
<text x="384.3" y="35">M1_OC_OUT</text>
<text x="449.6" y="35">M1_OC_OUT</text>
<text x="113.6" y="38.5">SDA</text>
<text x="132.9" y="38.6">PCINT</text>
<text x="237.2" y="38.6">M6_IN</text>
<text x="259.3" y="40.4">M2_OUT</text>
<text x="113.7" y="45.7">MISO</text>
<text x="237.2" y="45.6">M4_IN</text>
<text x="237.2" y="42.1">M5_IN</text>
<text x="352.1" y="45.7">M3_OC_OUT</text>
<text x="113.6" y="49.2">SCK</text>
<text x="113.9" y="52.8">NSS</text>
<text x="237.2" y="52.7">M2_IN</text>
<text x="237.2" y="49.1">M3_IN</text>
<text x="384.3" y="50.9">M1_OC_OUT</text>
<text x="449.6" y="50.9">M1_OC_OUT</text>
<text x="15.3" y="59.8">RES</text>
<text x="237.1" y="56.2">M1_IN</text>
<text x="259.3" y="56.2">M3_OUT</text>
<text x="352.1" y="61.6">M4_OC_OUT</text>
<text x="113.7" y="70.3">DIO0</text>
<text x="384.3" y="66.8">M1_OC_OUT</text>
<text x="449.6" y="66.8">M1_OC_OUT</text>
<text x="113.7" y="73.8">PCINT</text>
<text x="259.3" y="72.1">M4_OUT</text>
<text x="352.1" y="77.4">M5_OC_OUT</text>
<text x="384.3" y="82.7">M1_OC_OUT</text>
<text x="449.6" y="82.7">M1_OC_OUT</text>
<text x="136.4" y="84.4">SDA</text>
<text x="137" y="88">SCL</text>
<text x="237.2" y="84.4">M8_OUT</text>
<text x="237.2" y="87.9">M7_OUT</text>
<text x="259.3" y="88">M5_OUT</text>
<text x="132.9" y="91.5">PCINT</text>
<text x="237.2" y="91.4">M6_OUT</text>
<text x="237.2" y="95">M5_OUT</text>
<text x="352.1" y="93.3">M6_OC_OUT</text>
<text x="237.2" y="98.5">M4_OUT</text>
<text x="384.3" y="98.5">M1_OC_OUT</text>
<text x="449.6" y="98.5">M1_OC_OUT</text>
<text x="237.2" y="102">M3_OUT</text>
<text x="237.2" y="105.6">M2_OUT</text>
<text x="259.3" y="103.9">M6_OUT</text>
<text x="113.9" y="110.8">NSS</text>
<text x="237.2" y="109.1">M1_OUT</text>
<text x="352.1" y="109.2">M7_OC_OUT</text>
<text x="15.3" y="118">RES</text>
<text x="113.7" y="114.4">MOSI</text>
<text x="113.7" y="117.9">MISO</text>
<text x="259.3" y="119.7">M7_OUT</text>
<text x="384.3" y="114.4">M1_OC_OUT</text>
<text x="449.6" y="114.4">M1_OC_OUT</text>
<text x="13.6" y="121.5">DIO0</text>
<text x="113.6" y="121.5">SCK</text>
<text x="352.1" y="125.1">M8_OC_OUT</text>
<text x="384.3" y="130.3">M1_OC_OUT</text>
<text x="449.6" y="130.3">M1_OC_OUT</text>
<text x="259.3" y="135.6">M8_OUT</text>
<text x="392.5" y="139.1">REL_EN</text>
<text x="453.5" y="139.1">SSREL_EN</text>
</g>
<g font-size="3.9" fill="#800">
<text x="515.5" y="350.6">TITLE:</text>
<text x="644.2" y="355.3">REV:</text>
<text x="552.5" y="364.8">Company:</text>
<text x="643.8" y="365.4">Sheet: 1/1</text>
<text x="552.5" y="372.5">Date:</text>
<text x="601.5" y="372.6">Drawn By: frenziopen</text>
</g>
<g font-size="3.2" fill="#800">
<text x="41.8" y="6.8">1</text>
<text x="110.9" y="6.8">2</text>
<text x="180.1" y="6.8">3</text>
<text x="249.2" y="6.8">4</text>
<text x="318.3" y="6.8">5</text>
<text x="387.5" y="6.8">6</text>
<text x="456.6" y="6.8">7</text>
<text x="525.8" y="6.8">8</text>
<text x="594.9" y="6.8">9</text>
<text x="4.2" y="41.9">A</text>
<text x="670.9" y="41.9">A</text>
<text x="4.2" y="111.1">B</text>
<text x="670.9" y="111.1">B</text>
<text x="4.2" y="180.2">C</text>
<text x="670.9" y="180.2">C</text>
<text x="4.2" y="249.3">D</text>
<text x="670.9" y="249.3">D</text>
<text x="4.2" y="318.5">E</text>
<text x="670.9" y="318.5">E</text>
<text x="41.8" y="377.2">1</text>
<text x="110.9" y="377.2">2</text>
<text x="180.1" y="377.2">3</text>
<text x="249.2" y="377.2">4</text>
<text x="318.3" y="377.2">5</text>
<text x="387.5" y="377.2">6</text>
<text x="456.6" y="377.2">7</text>
<text x="525.8" y="377.2">8</text>
<text x="594.9" y="377.2">9</text>
</g>
<g font-size="3.2" fill="#000080">
<text x="66.8" y="11.9">U1</text>
<text x="385.1" y="12">C2504WR-3P</text>
<text x="407.8" y="12">CN1</text>
<text x="450.3" y="12">C2504WR-3P</text>
<text x="473.1" y="12">CN16</text>
<text x="66.8" y="15.1">ESP32-DEVKITC-V4</text>
<text x="301.4" y="17.3">R4</text>
<text x="317.3" y="16.2">Optocoupler-1</text>
<text x="317.3" y="12.9">U5</text>
<text x="342" y="17.3">R5</text>
<text x="535.2" y="17.3">DIP switchEI-04</text>
<text x="546.9" y="13.6">SW1</text>
<text x="159.6" y="22.2">10k</text>
<text x="159.6" y="19.1">R3</text>
<text x="170.2" y="22.2">10k</text>
<text x="170.2" y="19.1">R2</text>
<text x="180.8" y="19.1">R1</text>
<text x="180.9" y="22.6">10k</text>
<text x="208" y="22">PCF8574T</text>
<text x="208" y="18.8">U3</text>
<text x="301.4" y="20.4">330</text>
<text x="342" y="20.4">470</text>
<text x="317.3" y="28.8">U6</text>
<text x="385.1" y="27.9">C2504WR-3P</text>
<text x="407.8" y="27.9">CN2</text>
<text x="450.3" y="27.9">C2504WR-3P</text>
<text x="473.1" y="27.9">CN15</text>
<text x="301.4" y="33.1">R7</text>
<text x="317.3" y="32">Optocoupler-1</text>
<text x="342" y="33.1">R6</text>
<text x="301.4" y="36.3">330</text>
<text x="342" y="36.3">470</text>
<text x="317.3" y="47.9">Optocoupler-1</text>
<text x="317.3" y="44.7">U7</text>
<text x="385.1" y="43.7">C2504WR-3P</text>
<text x="407.8" y="43.7">CN3</text>
<text x="450.3" y="43.7">C2504WR-3P</text>
<text x="473.1" y="43.7">CN14</text>
<text x="301.4" y="52.1">330</text>
<text x="301.4" y="49">R8</text>
<text x="342" y="52.1">470</text>
<text x="342" y="49">R9</text>
<text x="385.1" y="59.6">C2504WR-3P</text>
<text x="407.8" y="59.6">CN4</text>
<text x="450.3" y="59.6">C2504WR-3P</text>
<text x="473.1" y="59.6">CN13</text>
<text x="301.4" y="64.9">R10</text>
<text x="317.3" y="63.8">Optocoupler-1</text>
<text x="317.3" y="60.6">U8</text>
<text x="342" y="64.9">R11</text>
<text x="208" y="71.7">U4</text>
<text x="301.4" y="68">330</text>
<text x="342" y="68">470</text>
<text x="208" y="74.9">PCF8574T</text>
<text x="317.3" y="76.4">U9</text>
<text x="385.1" y="75.5">C2504WR-3P</text>
<text x="407.8" y="75.5">CN5</text>
<text x="450.3" y="75.5">C2504WR-3P</text>
<text x="473.1" y="75.5">CN12</text>
<text x="301.4" y="83.9">330</text>
<text x="301.4" y="80.8">R12</text>
<text x="317.3" y="79.7">Optocoupler-1</text>
<text x="342" y="83.9">470</text>
<text x="342" y="80.8">R13</text>
<text x="316.4" y="93.1">U10</text>
<text x="317.6" y="95.5">Optocoupler-1</text>
<text x="385.1" y="91.4">C2504WR-3P</text>
<text x="407.8" y="91.4">CN6</text>
<text x="450.3" y="91.4">C2504WR-3P</text>
<text x="473.1" y="91.4">CN11</text>
<text x="66.8" y="101.4">LoRA-RA02</text>
<text x="66.8" y="98.2">U2</text>
<text x="301.4" y="99.8">330</text>
<text x="301.4" y="96.6">R14</text>
<text x="342" y="99.8">470</text>
<text x="342" y="96.6">R15</text>
<text x="385.1" y="107.2">C2504WR-3P</text>
<text x="407.8" y="107.2">CN7</text>
<text x="450.3" y="107.2">C2504WR-3P</text>
<text x="473.1" y="107.2">CN10</text>
<text x="301.4" y="112.5">R16</text>
<text x="317.3" y="111.4">Optocoupler-1</text>
<text x="317.3" y="108.2">U11</text>
<text x="342" y="112.5">R17</text>
<text x="301.4" y="115.6">330</text>
<text x="342" y="115.6">470</text>
<text x="317.3" y="124.1">U12</text>
<text x="385.1" y="123.1">C2504WR-3P</text>
<text x="407.8" y="123.1">CN8</text>
<text x="450.3" y="123.1">C2504WR-3P</text>
<text x="473.1" y="123.1">CN9</text>
<text x="301.4" y="131.5">330</text>
<text x="301.4" y="128.4">R18</text>
<text x="317.3" y="127.3">Optocoupler-1</text>
<text x="342" y="131.5">470</text>
<text x="342" y="128.4">R19</text>
<text x="8.9" y="154.8">MIC_OUT_1</text>
<text x="70.6" y="154.8">MIC_OUT_2</text>
<text x="8.9" y="158">CONNECTOR_PHOENIX_651-1815264</text>
<text x="70.6" y="158">CONNECTOR_PHOENIX_651-1815264</text>
<text x="38.7" y="167.3">SOLAR</text>
<text x="38.8" y="163.7">GND</text>
<text x="120" y="172.6">SW2</text>
<text x="108.4" y="176.1">SK-3390A-L1</text>
</g>
<g font-size="3.2" fill="#00f">
<text x="430.1" y="15.8">1</text>
<text x="495.3" y="15.8">1</text>
<text x="430.1" y="19.3">2</text>
<text x="430.1" y="22.9">3</text>
<text x="495.3" y="19.3">2</text>
<text x="495.3" y="22.9">3</text>
<text x="541.4" y="21.1">5</text>
<text x="557.5" y="21.1">4</text>
<text x="195.3" y="29.9">15</text>
<text x="220.8" y="29.9">12</text>
<text x="541.4" y="24.6">6</text>
<text x="541.4" y="28.2">7</text>
<text x="557.5" y="28.2">2</text>
<text x="557.5" y="24.6">3</text>
<text x="195.3" y="33.4">14</text>
<text x="200.8" y="35.2">SCL</text>
<text x="200.8" y="31.7">SDA</text>
<text x="215.4" y="35.2">P6</text>
<text x="215.4" y="31.7">P7</text>
<text x="220.8" y="33.4">11</text>
<text x="430.1" y="31.7">1</text>
<text x="430.1" y="35.2">2</text>
<text x="495.3" y="31.7">1</text>
<text x="495.3" y="35.2">2</text>
<text x="541.4" y="31.7">8</text>
<text x="557.5" y="31.7">1</text>
<text x="195.3" y="37">13</text>
<text x="200.8" y="38.7">#INT</text>
<text x="215.4" y="38.7">P5</text>
<text x="220.8" y="40.5">9</text>
<text x="220.8" y="37">10</text>
<text x="430.1" y="38.7">3</text>
<text x="495.3" y="38.7">3</text>
<text x="197.3" y="44">1</text>
<text x="197.3" y="47.6">2</text>
<text x="200.8" y="45.8">A0</text>
<text x="215.4" y="45.8">P3</text>
<text x="215.4" y="42.3">P4</text>
<text x="220.8" y="47.6">6</text>
<text x="220.8" y="44">7</text>
<text x="430.1" y="47.6">1</text>
<text x="495.3" y="47.6">1</text>
<text x="197.3" y="51.1">3</text>
<text x="200.8" y="49.3">A1</text>
<text x="200.8" y="52.8">A2</text>
<text x="215.4" y="52.8">P1</text>
<text x="215.4" y="49.3">P2</text>
<text x="220.8" y="51.1">5</text>
<text x="430.1" y="51.1">2</text>
<text x="495.3" y="51.1">2</text>
<text x="215.4" y="56.4">P0</text>
<text x="220.8" y="54.6">4</text>
<text x="430.1" y="54.6">3</text>
<text x="495.3" y="54.6">3</text>
<text x="430.1" y="63.4">1</text>
<text x="495.3" y="63.4">1</text>
<text x="430.1" y="67">2</text>
<text x="430.1" y="70.5">3</text>
<text x="495.3" y="67">2</text>
<text x="495.3" y="70.5">3</text>
<text x="195.3" y="82.8">15</text>
<text x="220.8" y="82.8">12</text>
<text x="430.1" y="79.3">1</text>
<text x="430.1" y="82.8">2</text>
<text x="495.3" y="79.3">1</text>
<text x="495.3" y="82.8">2</text>
<text x="195.3" y="89.9">13</text>
<text x="195.3" y="86.4">14</text>
<text x="200.8" y="88.1">SCL</text>
<text x="200.8" y="84.6">SDA</text>
<text x="215.4" y="88.1">P6</text>
<text x="215.4" y="84.6">P7</text>
<text x="220.8" y="89.9">10</text>
<text x="220.8" y="86.4">11</text>
<text x="430.1" y="86.4">3</text>
<text x="495.3" y="86.4">3</text>
<text x="200.8" y="91.7">#INT</text>
<text x="215.4" y="95.2">P4</text>
<text x="215.4" y="91.7">P5</text>
<text x="220.8" y="93.4">9</text>
<text x="430.1" y="95.2">1</text>
<text x="495.3" y="95.2">1</text>
<text x="197.3" y="96.9">1</text>
<text x="197.3" y="100.5">2</text>
<text x="200.8" y="98.7">A0</text>
<text x="215.4" y="98.7">P3</text>
<text x="220.8" y="100.5">6</text>
<text x="220.8" y="96.9">7</text>
<text x="430.1" y="98.7">2</text>
<text x="495.3" y="98.7">2</text>
<text x="47.5" y="105.8">1</text>
<text x="52" y="107.2">GND</text>
<text x="78.6" y="107.2">GND</text>
<text x="88.3" y="105.8">9</text>
<text x="197.3" y="104">3</text>
<text x="200.8" y="102.2">A1</text>
<text x="200.8" y="105.8">A2</text>
<text x="215.4" y="105.8">P1</text>
<text x="215.4" y="102.2">P2</text>
<text x="220.8" y="107.5">4</text>
<text x="220.8" y="104">5</text>
<text x="430.1" y="102.2">3</text>
<text x="495.3" y="102.2">3</text>
<text x="47.5" y="109.3">2</text>
<text x="47.5" y="112.8">3</text>
<text x="52" y="110.7">GND</text>
<text x="79.2" y="110.7">NSS</text>
<text x="88.3" y="109.3">10</text>
<text x="88.3" y="112.8">11</text>
<text x="215.4" y="109.3">P0</text>
<text x="430.1" y="111.1">1</text>
<text x="495.3" y="111.1">1</text>
<text x="47.5" y="116.3">4</text>
<text x="47.5" y="119.9">5</text>
<text x="52" y="114.2">3.3V</text>
<text x="52" y="117.8">RST</text>
<text x="77.2" y="114.2">MOSI</text>
<text x="77.2" y="117.8">MISO</text>
<text x="88.3" y="116.3">12</text>
<text x="88.3" y="119.9">13</text>
<text x="430.1" y="114.6">2</text>
<text x="430.1" y="118.1">3</text>
<text x="495.3" y="114.6">2</text>
<text x="495.3" y="118.1">3</text>
<text x="47.5" y="123.4">6</text>
<text x="52" y="121.3">DIO0</text>
<text x="52" y="124.8">DIO1</text>
<text x="77.6" y="124.8">DIO5</text>
<text x="79.3" y="121.3">SCK</text>
<text x="88.3" y="123.4">14</text>
<text x="47.5" y="126.9">7</text>
<text x="47.5" y="130.5">8</text>
<text x="52" y="128.3">DIO2</text>
<text x="52" y="131.9">DIO3</text>
<text x="77.6" y="128.3">DIO4</text>
<text x="78.6" y="131.9">GND</text>
<text x="88.3" y="126.9">15</text>
<text x="88.3" y="130.5">16</text>
<text x="430.1" y="126.9">1</text>
<text x="430.1" y="130.5">2</text>
<text x="495.3" y="126.9">1</text>
<text x="495.3" y="130.5">2</text>
<text x="430.1" y="134">3</text>
<text x="495.3" y="134">3</text>
<text x="16.2" y="167.5">1</text>
<text x="16.2" y="164">2</text>
<text x="19.7" y="165.7">1</text>
<text x="19.7" y="162.2">2</text>
<text x="78" y="167.5">1</text>
<text x="78" y="164">2</text>
<text x="81.5" y="165.7">1</text>
<text x="81.5" y="162.2">2</text>
<text x="98.6" y="169.6" transform="rotate(-90 98.6 169.6)">1</text>
<text x="105.6" y="169.6" transform="rotate(-90 105.6 169.6)">2</text>
<text x="112.7" y="169.6" transform="rotate(-90 112.7 169.6)">3</text>
</g>
<g font-size="3.2" fill="#f00">
<text x="195.3" y="26.4">16</text>
<text x="200.8" y="28.2">VDD</text>
<text x="195.3" y="79.3">16</text>
<text x="200.8" y="81.1">VDD</text>
</g>
<g font-size="3.2">
<text x="197.3" y="54.6">8</text>
<text x="200.8" y="56.4">VSS</text>
<text x="197.3" y="107.5">8</text>
<text x="200.8" y="109.3">VSS</text>
</g>
<g font-size="3.2" fill="#800000">
<text x="31.2" y="163.6">1</text>
<text x="31.2" y="167.1">2</text>
</g>
<g font-size="2.5" fill="#f00">
<text x="49.6" y="19.3">1</text>
<text x="52.6" y="21.1">VDD_33</text>
<text x="49.6" y="26.4">3</text>
<text x="52.6" y="28.2">SENSOR_VP</text>
</g>
<g font-size="2.5" fill="#00f">
<text x="49.6" y="22.9">2</text>
<text x="86.7" y="22.9">37</text>
<text x="49.6" y="29.9">4</text>
<text x="52.6" y="24.6">EN</text>
<text x="79.1" y="28.2">IO22</text>
<text x="79.1" y="24.6">IO23</text>
<text x="86.7" y="29.9">35</text>
<text x="86.7" y="26.4">36</text>
<text x="49.6" y="33.4">5</text>
<text x="52.6" y="31.7">SENSOR_VN</text>
<text x="52.6" y="35.2">IO34</text>
<text x="78.4" y="35.2">RXD0</text>
<text x="78.6" y="31.7">TXD0</text>
<text x="86.7" y="33.4">34</text>
<text x="49.6" y="37">6</text>
<text x="49.6" y="40.5">7</text>
<text x="52.6" y="38.7">IO35</text>
<text x="79.1" y="38.7">IO21</text>
<text x="86.7" y="37">33</text>
<text x="49.6" y="44">8</text>
<text x="49.6" y="47.6">9</text>
<text x="52.6" y="42.3">IO32</text>
<text x="52.6" y="45.8">IO33</text>
<text x="79.1" y="45.8">IO19</text>
<text x="86.7" y="47.6">30</text>
<text x="86.7" y="44">31</text>
<text x="48" y="51.1">10</text>
<text x="52.6" y="49.3">IO25</text>
<text x="52.6" y="52.8">IO26</text>
<text x="79.1" y="49.3">IO18</text>
<text x="80.7" y="52.8">IO5</text>
<text x="86.7" y="51.1">29</text>
<text x="48" y="54.6">11</text>
<text x="48" y="58.1">12</text>
<text x="52.6" y="56.4">IO27</text>
<text x="52.6" y="59.9">IO14</text>
<text x="79.1" y="59.9">IO16</text>
<text x="79.1" y="56.4">IO17</text>
<text x="86.7" y="58.1">27</text>
<text x="86.7" y="54.6">28</text>
<text x="48" y="61.7">13</text>
<text x="52.6" y="63.4">IO12</text>
<text x="80.7" y="63.4">IO4</text>
<text x="86.7" y="65.2">25</text>
<text x="86.7" y="61.7">26</text>
<text x="48" y="68.7">15</text>
<text x="52.6" y="70.5">IO13</text>
<text x="80.7" y="70.5">IO2</text>
<text x="80.7" y="67">IO0</text>
<text x="86.7" y="68.7">24</text>
<text x="48" y="72.2">16</text>
<text x="48" y="75.8">17</text>
<text x="52.6" y="74">SD2</text>
<text x="52.6" y="77.5">SD3</text>
<text x="79.1" y="74">IO15</text>
<text x="80.1" y="77.5">SD1</text>
<text x="86.7" y="75.8">22</text>
<text x="86.7" y="72.2">23</text>
<text x="48" y="79.3">18</text>
<text x="48" y="82.8">19</text>
<text x="52.6" y="81.1">CMD</text>
<text x="80.1" y="81.1">SD0</text>
<text x="86.7" y="82.8">20</text>
<text x="86.7" y="79.3">21</text>
<text x="52.6" y="84.6">EXT_5V</text>
<text x="80.5" y="84.6">CLK</text>
</g>
<g font-size="2.5">
<text x="79.6" y="21.1">GND</text>
<text x="86.7" y="19.3">38</text>
<text x="86.7" y="40.5">32</text>
<text x="79.6" y="42.3">GND</text>
<text x="48" y="65.2">14</text>
<text x="52.6" y="67">GND</text>
</g>
</svg>
